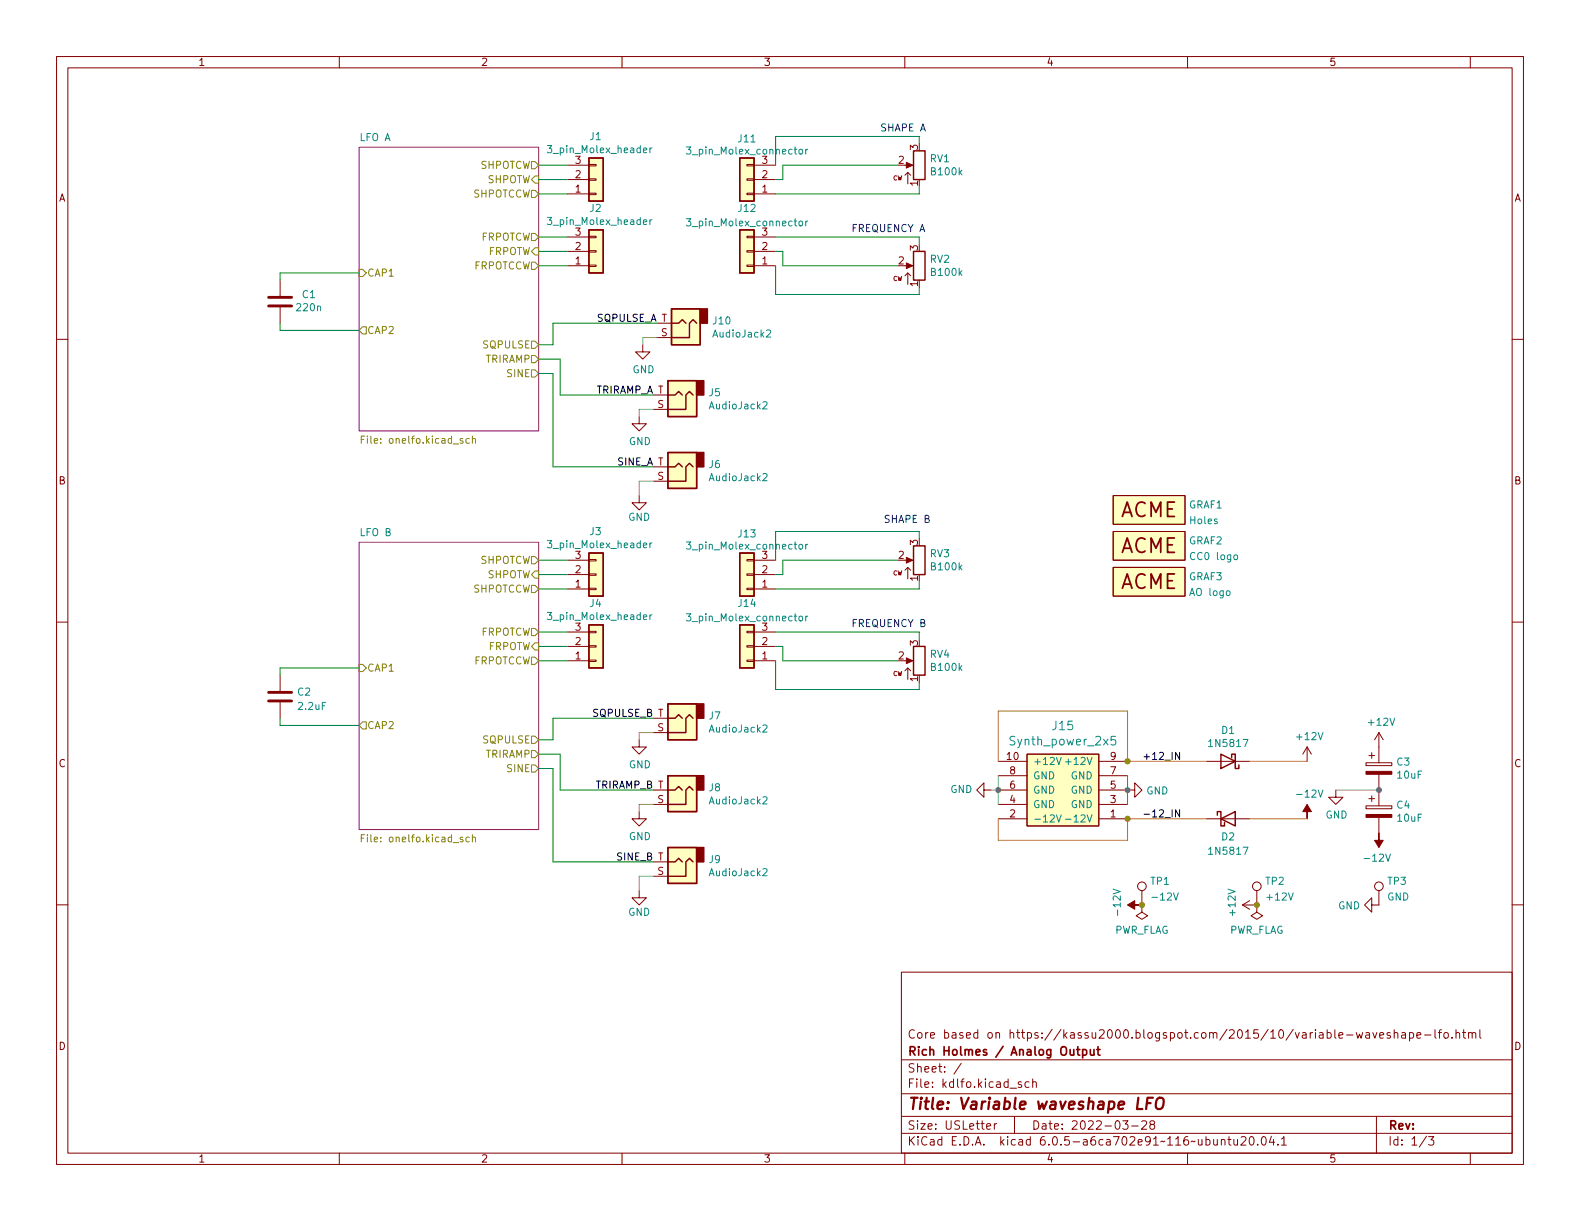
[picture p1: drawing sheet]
<svg xmlns="http://www.w3.org/2000/svg" width="279mm" height="216mm" viewBox="0 0 279 216" stroke-linecap="round" stroke-linejoin="round" font-family="sans-serif">
<g fill="none" stroke="#840000" stroke-width=".18">
<path d="M10 10h259.4v195.9h-259.4zM12 12h255.4v191.9h-255.4zM60 10v2M110 10v2M160 10v2M210 10v2M260 10v2M100.3 34.3h3.8M100.3 31.8h3.8M100.3 29.2h3.8M104.1 29.1h1.3v.2h-1.3zM104.1 31.6h1.3v.3h-1.3z"/>
<path d="M104.1 34.2h1.3v.2h-1.3zM132.1 29.1h1.2v.2h-1.2zM132.1 31.6h1.2v.3h-1.2zM132.1 34.2h1.2v.2h-1.2zM133.3 34.3h3.9M133.3 31.8h3.9M133.3 29.2h3.9M160 31l.5-.5 .5 .5M160 29.2h1M160.5 30.5v2M10 60h2M49.5 49.5v2.8"/>
<path d="M49.5 54.4v2.8M100.3 47h3.8M100.3 44.5h3.8M100.3 41.9h3.8M104.1 41.8h1.3v.2h-1.3zM104.1 44.3h1.3v.3h-1.3zM104.1 46.9h1.3v.2h-1.3zM116.2 59.7h2.5M116.2 57.2h2.5M132.1 41.8h1.2v.2h-1.2zM132.1 44.3h1.2v.3h-1.2zM132.1 46.9h1.2v.2h-1.2z"/>
<path d="M133.3 47h3.9M133.3 44.5h3.9M133.3 41.9h3.9M160 48.8l.5-.5 .5 .5M160 47h1M160.5 48.3v2M267.4 60h2M113 73.7v1.2h1.3l-1.3 1.3-1.2-1.3h1.2M113.7 61v1.2h1.2l-1.2 1.3-1.3-1.3h1.3M115.6 72.4h2.5M115.6 69.9h2.5M100.3 99.1h3.8"/>
<path d="M104.1 98.9h1.3v.3h-1.3zM113 87.6v1.3h1.3l-1.3 1.3-1.2-1.3h1.2M115.6 85.1h2.5M115.6 82.6h2.5M132.1 98.9h1.2v.3h-1.2zM133.3 99.1h3.9M160 99.1h1M196.8 87.6h12.7v5.1h-12.7zM196.8 94h12.7v5.1h-12.7zM10 110h2M49.5 119.4v2.8M100.3 116.8h3.8"/>
<path d="M100.3 114.3h3.8M100.3 111.8h3.8M100.3 104.1h3.8M100.3 101.6h3.8M104.1 111.6h1.3v.3h-1.3zM104.1 114.2h1.3v.2h-1.3zM104.1 116.7h1.3v.3h-1.3zM104.1 101.5h1.3v.2h-1.3zM104.1 104h1.3v.3h-1.3zM132.1 101.5h1.2v.2h-1.2zM132.1 104h1.2v.3h-1.2zM132.1 111.6h1.2v.3h-1.2z"/>
<path d="M132.1 114.2h1.2v.2h-1.2zM132.1 116.7h1.2v.3h-1.2zM133.3 116.8h3.9M133.3 114.3h3.9M133.3 111.8h3.9M133.3 104.1h3.9M133.3 101.6h3.9M160 100.8l.5-.5 .5 .5M160 118.6l.5-.5 .5 .5M160 116.8h1M160.5 100.3v2.1M160.5 118.1v2"/>
<path d="M196.8 100.3h12.7v5.1h-12.7zM267.4 110h2M49.5 124.2v2.8M113 130.8v1.3h1.3l-1.3 1.3-1.2-1.3h1.2M115.6 139.7h2.5M115.6 129.5h2.5M115.6 127h2.5M174 139.7v1.3l-1.3-1.3 1.3-1.3v1.3h1.3M176.5 134.6h5.1M176.5 139.7h5.1M176.5 137.2h5.1M181.6 133.4h12.7v12.7h-12.7z"/>
<path d="M194.3 139.7h6.4v1.3l1.2-1.3-1.2-1.3v1.3M194.3 134.6h5.1M194.3 137.2h5.1M213.4 134.6h7.6M231.1 132.1l-.7 1.3M231.1 132.1v2.5M231.1 132.1l.8 1.3M236.2 139.7v1.3h1.3l-1.3 1.2-1.3-1.2h1.3M241.6 134.9h4.5v.5h-4.5zM242.1 133.6h1M242.6 133.1v1M243.8 129.5v5.4"/>
<path d="M243.8 136.9v5.6M243.8 129.5l-.7 1.3M243.8 129.5l.8 1.3M10 160h2M113 157.5v1.3h1.3l-1.3 1.2-1.2-1.2h1.2M113 143.5v1.3h1.3l-1.3 1.3-1.2-1.3h1.2M115.6 154.9h2.5M115.6 152.4h2.5M115.6 142.2h2.5M176.5 144.8h5.1M176.5 142.2h5.1M194.3 144.8h5.1"/>
<path d="M194.3 142.2h5.1M201.9 157.5v2.5M213.4 144.8h7.6M221 159.3l-1.3 .7M222.2 157.5v2.5M241.6 142.5h4.5v.5h-4.5zM242.1 141.2h1M242.6 140.7v1M243.8 157.5v2.5h-1.2v1.3l-1.3-1.3 1.3-1.2v1.2M243.8 144.5v2.8M267.4 160h2M159.4 171.9h108v32h-108z"/>
<path d="M201.9 160v1.3l1 .6-1 .7-1-.7 1-.6M201.9 160h.1M219.7 160l1.3 .8M219.7 160h2.5M222.2 160v1.3l1.1 .6-1.1 .7-1-.7 1-.6M222.2 160h.1M159.4 197.4h108M159.4 193.4h108M159.4 187.4h108M170 188l-1.3 1.9M174.5 199.2l.7-.2-.1-.3h-.4l-.2 .2v.7h.6M175.8 198.7v1"/>
<path d="M176.3 198.7h-.3l-.2 .3M179.4 197.4v3M180.6 191.4l-.3-.1-.3 .2 .1 .2 .5 .2v.3h-.6M182 191.4l-.5-.1-.2 .3v.4l.1 .2h.6M182.6 191.4l.2-.1 .4 .1 .1 .9M182.6 190.8v1.5M198.5 198.2h1l-.5 .5 .4 .2v.6l-.2 .2h-.4l-.3-.2M200.1 199.1h1.2M201.9 198.3l.6-.1 .2 .1 .1 .3-1 1.1h1M203.6 198.8l-.3-.3 .1-.2 .2-.1h.4l.2 .3-.1 .2-.6 .2-.2 .2 .1 .4 .2 .2 .4-.1 .2-.2-.1-.4-.2-.2M239.8 182.6l.3 1 .3-.7 .3 .7 .3-1M241.5 182.6h.6l.1 1"/>
<path d="M242.2 182.9l-.5 .1a.29 .29 0 0 0-.2 .3 .29 .29 0 0 0 .2 .3l.5-.1M242.8 182.6l.3 1 .4-1M243.4 197.4v6.5M244 183.1l.7-.2-.1-.3h-.4l-.2 .2v.7h.6M245.8 182.6h-.3l-.2 .2v.2l.5 .2v.3h-.5M246.5 182.7l.3-.1h.3l.1 1M246.5 182.1v1.5M247.9 182.6h.6v1M248.5 182.9l-.5 .1a.29 .29 0 0 0-.2 .3 .29 .29 0 0 0 .2 .3l.5-.1M249.3 182.6h.4l.3 .3v.4l-.2 .2h-.5M249.3 182.6v1.5M250.5 183.1l.8-.2-.1-.3h-.4l-.3 .2 .1 .7h.6"/>
<path d="M251.9 183h1.1M253.8 182.1v1.3l.2 .2M254.3 182.6h.6M254.9 182.1l-.4 .2v1.3M255.5 182.6h.3l.3 .3v.4l-.3 .3-.3-.1-.2-.2v-.4zM256.8 183.4v.2M257.5 182.7l.2-.1h.3l.1 1M257.5 182.1v1.5M258.6 182.6h.6M258.8 182.1v1.3l.4 .2M259.7 182.7l.2-.1h.4v1M259.7 182.6v1"/>
<path d="M260.3 182.8l.2-.2h.4l.1 1M261.7 182.1v1.3l.2 .2M60 203.9v2M110 203.9v2M159.4 200.4h108M160 203.9v2M210 203.9v2M216 201.6l.2-.1h.3l.1 1M216 201.5v1M217.1 201.5h.6M217.3 201v1.3l.4 .2M218.2 201.5l.1 .9 .3 .1 .2-.2"/>
<path d="M218.8 201.5v1M219.5 201.1l.5-.1 .3 .1v.3l-.9 1.1h.9M221.1 201h.2a.81 .81 0 0 1 .5 .6 .81 .81 0 0 1-.3 .8l-.1 .1a.81 .81 0 0 1-.6-.6 .81 .81 0 0 1 .3-.9zM222.4 202.3v.2M223.2 201.1l.2-.1a.81 .81 0 0 1 .6 .6 .81 .81 0 0 1-.3 .8l-.2 .1a.81 .81 0 0 1-.3-1.4zM224.8 200.9l-.3 1.1h.9M225.2 201.5v1M226 202.3v.2M226.6 201.4l.4-.4v1.5M226.6 202.5h.9M252.3 200.9l-1.3 1.9M252.6 201h.9l-.5 .5 .5 .2v.6l-.2 .2h-.5l-.2-.2"/>
<path d="M260 203.9v2"/>
<circle cx="201.9" cy="156.7" r=".76"/>
<circle cx="222.2" cy="156.7" r=".76"/>
<circle cx="243.8" cy="156.7" r=".76"/>
</g>
<path d="M201.3 194.1l-.2 2h.9M202.8 195.1h.7M203.9 194.1h-1l-.2 2M204.6 194.4a.69 .69 0 0 1 1.1 0 1.47 1.47 0 0 1-.6 1.7l-.5-.1a1.5 1.5 0 0 1 0-1.6z" fill="none" stroke="#840000" stroke-width=".4"/>
<path d="M190.4 185.6h.6M190.6 185.1v1.3l.4 .2M191.5 185.7l.4-.1 .3 .3v.4l-.2 .2h-.5M191.5 185.6v1.5M192.8 185.6l.1 .9 .3 .1 .3-.2M193.5 185.6v1M194 185.6h.5M194.2 185.1v1.3l.3 .2" fill="none" stroke="#840000" stroke-width=".3"/>
<g fill="#fff" stroke="#fff" stroke-width=".18">
<path d="M63.5 95.9h31.7v50.8h-31.7z"/>
<path d="M63.5 26h31.7v50.2h-31.7z"/>
</g>
<path d="M63.5 26h31.7v50.2h-31.7zM63.5 95.9h31.7v50.8h-31.7z" fill="none" stroke="#840084" stroke-width=".18"/>
<g fill="none" stroke="#848400" stroke-width=".18">
<path d="M94 28.6h.6l.6 .6-.6 .6h-.6zM94 33.7h.6l.6 .6-.6 .6h-.6zM94.6 31.1h.6v1.3h-.6l-.6-.6zM63.5 47.6h.6l.7 .7-.7 .6h-.6zM64.1 57.8h.7v1.3h-.7l-.6-.7zM94 41.3h.6l.6 .6-.6 .6h-.6zM94 46.4h.6l.6 .6-.6 .6h-.6zM94.6 43.8h.6v1.3h-.6l-.6-.6zM63.9 77.7h.4M64.5 77.1h-.6v1.3M83 77.6l-.4-.1-.2 .3 .1 .5h.5M83.5 77.7l.2-.2 .3 .1 .1 .8"/>
<path d="M83.5 77.1v1.3M94 65.4h.6l.6 .6-.6 .7h-.6zM94 62.9h.6l.6 .6-.6 .6h-.6zM94 60.3h.6l.6 .7-.6 .6h-.6zM94 98.4h.6l.6 .7-.6 .6h-.6zM63.5 117.5h.6l.7 .6-.7 .6h-.6zM94 111.1h.6l.6 .7-.6 .6h-.6zM94 103.5h.6l.6 .6-.6 .7h-.6zM94 116.2h.6l.6 .6-.6 .7h-.6zM94.6 113.7h.6v1.2h-.6l-.6-.6zM94.6 101h.6v1.2h-.6l-.6-.6zM64.1 127.6h.7v1.3h-.7l-.6-.6z"/>
<path d="M94 135.3h.6l.6 .6-.6 .6h-.6zM94 132.7h.6l.6 .7-.6 .6h-.6zM94 130.2h.6l.6 .6-.6 .6h-.6zM63.9 148.2h.4M64.5 147.6h-.6v1.3M83 148.1l-.4-.1-.2 .3 .1 .5h.5M83.5 148.1l.2-.1 .3 .1 .1 .8M83.5 147.6v1.3"/>
</g>
<g fill="#ffffc2" stroke="#ffffc2" stroke-width=".18">
<path d="M130.8 27.9h2.5v7.7h-2.5z"/>
<path d="M196.8 87.6h12.7v5.1h-12.7z"/>
<path d="M196.8 100.3h12.7v5.1h-12.7z"/>
<path d="M196.8 94h12.7v5.1h-12.7z"/>
<path d="M130.8 40.6h2.5v7.7h-2.5z"/>
<path d="M104.1 40.6h2.6v7.7h-2.6z"/>
<path d="M104.1 27.9h2.6v7.7h-2.6z"/>
<path d="M104.1 110.5h2.6v7.6h-2.6z"/>
<path d="M104.1 97.8h2.6v7.6h-2.6z"/>
<path d="M130.8 97.8h2.5v7.6h-2.5z"/>
<path d="M130.8 110.5h2.5v7.6h-2.5z"/>
<path d="M118.1 80h5.1v6.4h-5.1z"/>
<path d="M118.7 54.6h5.1v6.4h-5.1z"/>
<path d="M118.1 67.3h5.1v6.4h-5.1z"/>
<path d="M118.1 149.9h5.1v6.3h-5.1z"/>
<path d="M118.1 137.2h5.1v6.3h-5.1z"/>
<path d="M118.1 124.5h5.1v6.3h-5.1z"/>
<path d="M181.6 133.4h12.7v12.7h-12.7z"/>
</g>
<g fill="none" stroke="#840000" stroke-width=".25">
<path d="M104.1 27.9h2.6v7.7h-2.6zM130.8 27.9h2.5v7.7h-2.5zM161.5 26.7h2.1v5.1h-2.1zM104.1 40.6h2.6v7.7h-2.6zM118.7 54.6h5.1v6.4h-5.1zM118.7 57.2h1.3l.6-.7 .7 .7M123.2 57.2l-.6-.7-.7 .7v2.5h-3.2M130.8 40.6h2.5v7.7h-2.5zM161.5 44.5h2.1v5h-2.1zM118.1 67.3h5.1v6.4h-5.1zM118.1 69.9h1.3l.6-.7 .6 .7M122.6 69.9l-.7-.7-.6 .7v2.5h-3.2"/>
<path d="M104.1 97.8h2.6v7.6h-2.6zM118.1 80h5.1v6.4h-5.1zM118.1 82.6h1.3l.6-.7 .6 .7M122.6 82.6l-.7-.7-.6 .7v2.5h-3.2M130.8 97.8h2.5v7.6h-2.5zM161.5 96.5h2.1v5.1h-2.1zM104.1 110.5h2.6v7.6h-2.6zM130.8 110.5h2.5v7.6h-2.5zM161.5 114.3h2.1v5.1h-2.1zM118.1 137.2h5.1v6.3h-5.1zM118.1 124.5h5.1v6.3h-5.1zM118.1 139.7h1.3l.6-.6 .6 .6"/>
<path d="M118.1 127h1.3l.6-.6 .6 .6M122.6 139.7l-.7-.6-.6 .6v2.5h-3.2M122.6 127l-.7-.6-.6 .6v2.5h-3.2M215.9 133.4l2.5 1.2-2.5 1.3zM217.8 134v-.6h.6v2.5h.7v-.6M118.1 149.9h5.1v6.3h-5.1zM118.1 152.4h1.3l.6-.6 .6 .6M122.6 152.4l-.7-.6-.6 .6v2.5h-3.2M215.3 144.1v-.6h.6v2.6h.6v-.7M215.9 144.8l2.5-1.3v2.6z"/>
</g>
<g fill="none" stroke="#008484" stroke-width=".18">
<path d="M114.9 26.2v.8M114.9 38.9v.8M115.3 38.9l-.4 .2M115.3 26.2l-.4 .2M121.4 26h.8l-.5 .5 .4 .1v.5l-.2 .1-.5-.1M121.4 38.7h.8l-.5 .5 .4 .1v.5l-.2 .1-.5-.1M141.3 26.5l.2-.1 .4 .1v.5l-.1 .2h-.3l-.2-.1zM141.3 39.2l.2-.1 .4 .1v.5l-.1 .2h-.3l-.2-.1zM142.5 26.4v.8M142.5 39.1v.8M142.8 26.4l-.3 .2M142.8 39.1l-.3 .2"/>
<path d="M135.6 58.5l.4-.2 .3 .4-.8 .9h.8M134.9 71.2l.5-.2 .2 .4-.7 .9h.7M114.9 96v.9M115.3 96l-.4 .3M121.4 95.8h.8l-.5 .5 .4 .1v.6l-.2 .1-.5-.1M134.9 83.9l.5-.2 .2 .4-.7 .9h.7M141.3 96.4l.2-.2 .4 .2v.5l-.1 .1-.3 .1-.2-.1zM142.5 96.2v.9M142.8 96.2l-.3 .3M218.3 98.2l.3-.1 .3 .3v.3l-.3 .3-.3-.1-.1-.2zM114.9 108.7v.9M115.3 108.7l-.4 .3"/>
<path d="M121.4 108.5h.8l-.5 .5 .4 .1v.6l-.2 .1-.5-.1M141.3 109.1l.2-.2 .4 .2v.5l-.1 .1-.3 .1-.2-.1zM142.5 108.9v.9M142.8 108.9l-.3 .3M134.9 128.3l.5-.1 .2 .3-.7 1h.7M186.8 133.9l.4 1.3 .5-1.3M188.4 134.7h1M197.2 130.2h-.7v.7l.2-.1 .5 .1 .1 .2-.1 .5-.2 .1-.5-.1M134.9 153.7l.5-.1 .2 .3-.7 1h.7M134.9 141l.5-.1 .2 .3-.7 1h.7M186.8 144.1l.4 1.3 .5-1.3M188.4 144.9h1"/>
</g>
<g fill="#840000" stroke="#840000" stroke-width=".18">
<path d="M231.1 142.2l.8 1.3h-.8v1.3v-1.3h-.7z"/>
<path d="M160.3 46.5l1.1 .5-1.1 .5z"/>
<path d="M160.3 28.7l1.1 .5-1.1 .5z"/>
<path d="M199.4 160l1.3-.7v.7h1.2h-1.2v.8z"/>
<path d="M160.3 98.6l1.1 .5-1.1 .5z"/>
<path d="M243.8 147.3v1.3h.8l-.8 1.3-.7-1.3h.7z"/>
<path d="M241.6 144h4.5v.5h-4.5z"/>
<path d="M241.6 136.4h4.5v.5h-4.5z"/>
<path d="M160.3 116.3l1.1 .5-1.1 .5z"/>
</g>
<path d="M47.5 54.1h4.1M47.5 52.6h4.1M47.5 124h4.1M47.5 122.4h4.1" fill="none" stroke="#840000" stroke-width=".51"/>
<g fill="#840000" stroke="#840000" stroke-width=".25">
<path d="M123.2 80h1.3v2.6h-1.3z"/>
<path d="M123.8 54.6h1.3v2.6h-1.3z"/>
<path d="M123.2 67.3h1.3v2.6h-1.3z"/>
<path d="M123.2 149.9h1.3v2.5h-1.3z"/>
<path d="M123.2 137.2h1.3v2.5h-1.3z"/>
<path d="M123.2 124.5h1.3v2.5h-1.3z"/>
</g>
<path d="M208.6 133v1.3l-.7-1.3v1.3M208.6 143.2v1.3l-.7-1.3v1.3" fill="none" stroke="#000" stroke-width=".18"/>
<path d="M116.2 59.7h-2.5v1.3M115.6 72.4h-2.6v1.3M115.6 85.1h-2.6v2.5M115.6 129.5h-2.6v1.3M175.3 139.7h1.2M176.5 137.2v5M199.4 137.2v5M236.2 139.7h7.6M115.6 142.2h-2.6v1.3M115.6 154.9h-2.6v2.6" fill="none" stroke="#848484" stroke-width=".18"/>
<path d="M176.5 134.6v-8.9h22.9v8.9h14M221 134.6h10.1M176.5 144.8v3.8h22.9v-3.8h14M221 144.8h10.1" fill="none" stroke="#dd8500" stroke-width=".18"/>
<g fill="none" stroke="#008400" stroke-width=".18">
<path d="M95.2 34.3h5.1M95.2 31.8h5.1M95.2 29.2h5.1M158.7 29.2h-20.3v2.6h-1.2M162.6 25.4v-1.3h-25.4v5.1M162.6 33v1.3h-25.4M49.5 57.2v1.2h14M63.5 48.3h-14v1.2M95.2 41.9h5.1M95.2 47h5.1M95.2 44.5h5.1M116.2 57.2h-18.4v3.8h-2.6"/>
<path d="M137.2 41.9h25.4v1.3M137.2 47v5.1h25.4v-1.3M137.2 44.5h1.2v2.5h20.3M95.2 66h2.6v16.6h17.8M95.2 63.5h3.9v6.4h16.5M95.2 99.1h5.1M158.7 99.1h-20.3v2.5h-1.2M162.6 95.3v-1.3h-25.4v5.1M63.5 118.1h-14v1.3M95.2 111.8h5.1M95.2 104.1h5.1M95.2 114.3h5.1"/>
<path d="M95.2 116.8h5.1M95.2 101.6h5.1M137.2 111.8h25.4v1.2M137.2 116.8v5.1h25.4v-1.2M137.2 114.3h1.2v2.5h20.3M162.6 102.9v1.2h-25.4M49.5 127v1.3h14M95.2 135.9h2.6v16.5h17.8M95.2 133.4h3.9v6.3h16.5M115.6 127h-17.8v3.8h-2.6"/>
</g>
<g fill="#848484" stroke="#848484" stroke-width=".18">
<circle cx="176.5" cy="139.7" r=".46"/>
<circle cx="199.4" cy="139.7" r=".46"/>
<circle cx="243.8" cy="139.7" r=".46"/>
</g>
<g fill="#dd8500" stroke="#dd8500" stroke-width=".18">
<circle cx="199.4" cy="144.8" r=".46"/>
<circle cx="199.4" cy="134.6" r=".46"/>
<circle cx="222.2" cy="160" r=".46"/>
<circle cx="201.9" cy="160" r=".46"/>
</g>
<g font-size="3.5" fill="#840000">
<text x="198" y="91.4">ACME</text>
<text x="198" y="97.8">ACME</text>
<text x="198" y="104.1">ACME</text>
</g>
<text font-size="2.8" fill="#840000" x="160.4" y="196.2">Title: Variable waveshape LFO</text>
<g font-size="2.1" fill="#008484">
<text x="178.9" y="131.8">Synth_power_2x5</text>
<text x="186.2" y="129.1">J15</text>
</g>
<g font-size="2.1" fill="#840000">
<text x="160.4" y="183.6">Core based on https://kassu2000.blogspot.com/2015/10/variable-waveshape-lfo.html</text>
<text x="160.4" y="189.7">Sheet: /</text>
<text x="160.4" y="186.7">Rich Holmes / Analog Output</text>
<text x="160.4" y="192.4">File: kdlfo.kicad_sch</text>
<text x="160.4" y="202.5">KiCad E.D.A. kicad 6.0.5-a6ca702e91~116~ubuntu20.04.1</text>
<text x="160.4" y="199.7">Size: USLetter</text>
<text x="182.4" y="199.7">Date: 2022-03-28</text>
<text x="245.4" y="199.7">Rev:</text>
<text x="245.4" y="202.5">Id: 1/3</text>
</g>
<g font-size="1.8" fill="#840000">
<text x="35" y="11.6">1</text>
<text x="85" y="11.6">2</text>
<text x="135" y="11.6">3</text>
<text x="185" y="11.6">4</text>
<text x="235" y="11.6">5</text>
<text x="134.8" y="29">3</text>
<text x="158.9" y="29">2</text>
<text x="162.3" y="26.5" transform="rotate(-90 162.3 26.5)">3</text>
<text x="10.3" y="35.6">A</text>
<text x="101.7" y="34">1</text>
<text x="101.7" y="31.5">2</text>
<text x="134.8" y="34">1</text>
<text x="134.8" y="31.5">2</text>
<text x="162.3" y="32.9" transform="rotate(-90 162.3 32.9)">1</text>
<text x="267.7" y="35.6">A</text>
<text x="134.8" y="41.7">3</text>
<text x="101.7" y="46.7">1</text>
<text x="101.7" y="44.2">2</text>
<text x="134.8" y="46.7">1</text>
<text x="134.8" y="44.2">2</text>
<text x="158.9" y="46.7">2</text>
<text x="162.3" y="44.3" transform="rotate(-90 162.3 44.3)">3</text>
<text x="162.3" y="50.7" transform="rotate(-90 162.3 50.7)">1</text>
<text x="116.9" y="59.4">S</text>
<text x="116.3" y="72.1">S</text>
<text x="10.3" y="85.7">B</text>
<text x="116.3" y="84.8">S</text>
<text x="267.7" y="85.7">B</text>
<text x="101.7" y="101.3">2</text>
<text x="134.8" y="101.3">2</text>
<text x="134.8" y="98.8">3</text>
<text x="158.9" y="98.8">2</text>
<text x="162.3" y="96.4" transform="rotate(-90 162.3 96.4)">3</text>
<text x="101.7" y="103.9">1</text>
<text x="134.8" y="103.9">1</text>
<text x="162.3" y="102.7" transform="rotate(-90 162.3 102.7)">1</text>
<text x="134.8" y="111.5">3</text>
<text x="101.7" y="116.6">1</text>
<text x="101.7" y="114">2</text>
<text x="134.8" y="116.6">1</text>
<text x="134.8" y="114">2</text>
<text x="158.9" y="116.6">2</text>
<text x="162.3" y="114.2" transform="rotate(-90 162.3 114.2)">3</text>
<text x="162.3" y="120.5" transform="rotate(-90 162.3 120.5)">1</text>
<text x="116.3" y="129.3">S</text>
<text x="10.3" y="135.6">C</text>
<text x="178.1" y="134.4">10</text>
<text x="178.6" y="136.9">8</text>
<text x="196.4" y="136.9">7</text>
<text x="196.4" y="134.4">9</text>
<text x="267.7" y="135.6">C</text>
<text x="116.3" y="142">S</text>
<text x="178.6" y="142">4</text>
<text x="178.6" y="139.4">6</text>
<text x="196.4" y="142">3</text>
<text x="196.4" y="139.4">5</text>
<text x="178.6" y="144.5">2</text>
<text x="196.4" y="144.5">1</text>
<text x="116.3" y="154.7">S</text>
<text x="10.3" y="185.7">D</text>
<text x="267.7" y="185.7">D</text>
<text x="35" y="205.6">1</text>
<text x="85" y="205.6">2</text>
<text x="135" y="205.6">3</text>
<text x="185" y="205.6">4</text>
<text x="235" y="205.6">5</text>
</g>
<g font-size="1.8" fill="#0000c2">
<text x="155.6" y="23.2">SHAPE A</text>
<text x="150.5" y="41">FREQUENCY A</text>
<text x="156.2" y="92.4">SHAPE B</text>
<text x="150.5" y="110.9">FREQUENCY B</text>
</g>
<g font-size="1.8" fill="#008484">
<text x="63.7" y="24.9">LFO A</text>
<text x="97.3" y="27.1">3_pin_Molex_header</text>
<text x="101.7" y="29">3</text>
<text x="104.3" y="24.8">J1</text>
<text x="122" y="27.3">3_pin_Molex_connector</text>
<text x="130.6" y="25.2">J11</text>
<text x="164.5" y="28.7">RV1</text>
<text x="164.8" y="31">B100k</text>
<text x="97.3" y="39.8">3_pin_Molex_header</text>
<text x="101.7" y="41.7">3</text>
<text x="104.3" y="37.5">J2</text>
<text x="122" y="40">3_pin_Molex_connector</text>
<text x="130.6" y="37.5">J12</text>
<text x="164.5" y="46.5">RV2</text>
<text x="53.5" y="52.7">C1</text>
<text x="164.8" y="48.8">B100k</text>
<text x="52.6" y="55">220n</text>
<text x="126.2" y="57.4">J10</text>
<text x="126.3" y="59.7">AudioJack2</text>
<text x="111.8" y="66">GND</text>
<text x="125.4" y="70.1">J5</text>
<text x="125.6" y="72.4">AudioJack2</text>
<text x="111.2" y="78.7">GND</text>
<text x="125.4" y="82.8">J6</text>
<text x="125.6" y="85.1">AudioJack2</text>
<text x="210.2" y="89.9">GRAF1</text>
<text x="63.8" y="94.8">LFO B</text>
<text x="104.3" y="94.6">J3</text>
<text x="111.1" y="92.1">GND</text>
<text x="130.6" y="95">J13</text>
<text x="210.5" y="92.7">Holes</text>
<text x="97.3" y="96.9">3_pin_Molex_header</text>
<text x="101.7" y="98.8">3</text>
<text x="122" y="97.2">3_pin_Molex_connector</text>
<text x="164.5" y="98.5">RV3</text>
<text x="164.8" y="100.8">B100k</text>
<text x="210.2" y="96.2">GRAF2</text>
<text x="210.8" y="99">CC0 logo</text>
<text x="104.3" y="107.3">J4</text>
<text x="130.6" y="107.3">J14</text>
<text x="210.2" y="102.6">GRAF3</text>
<text x="210.6" y="105.4">AO logo</text>
<text x="97.3" y="109.6">3_pin_Molex_header</text>
<text x="101.7" y="111.5">3</text>
<text x="122" y="109.9">3_pin_Molex_connector</text>
<text x="164.5" y="116.3">RV4</text>
<text x="164.8" y="118.6">B100k</text>
<text x="52.6" y="123">C2</text>
<text x="52.9" y="125.5">2.2uF</text>
<text x="125.4" y="127.2">J7</text>
<text x="125.6" y="129.5">AudioJack2</text>
<text x="216" y="129.8">D1</text>
<text x="229.4" y="130.9">+12V</text>
<text x="242.1" y="128.3">+12V</text>
<text x="111.2" y="135.8">GND</text>
<text x="182.6" y="135.3">+12V</text>
<text x="182.6" y="137.8">GND</text>
<text x="189.1" y="135.3">+12V</text>
<text x="189.4" y="137.8">GND</text>
<text x="214.1" y="132.1">1N5817</text>
<text x="247" y="135.4">C3</text>
<text x="247.2" y="137.7">10uF</text>
<text x="125.4" y="139.9">J8</text>
<text x="125.6" y="142.2">AudioJack2</text>
<text x="168" y="140.2">GND</text>
<text x="182.6" y="142.9">GND</text>
<text x="182.6" y="140.3">GND</text>
<text x="189.4" y="142.9">GND</text>
<text x="189.4" y="140.3">GND</text>
<text x="202.7" y="140.5">GND</text>
<text x="229.7" y="141">-12V</text>
<text x="247" y="143">C4</text>
<text x="111.2" y="148.5">GND</text>
<text x="182.6" y="145.4">-12V</text>
<text x="189.6" y="145.4">-12V</text>
<text x="216" y="148.6">D2</text>
<text x="234.4" y="144.7">GND</text>
<text x="247.2" y="145.3">10uF</text>
<text x="125.4" y="152.6">J9</text>
<text x="125.6" y="154.9">AudioJack2</text>
<text x="214.1" y="151.1">1N5817</text>
<text x="241.6" y="152.3">-12V</text>
<text x="111.1" y="161.9">GND</text>
<text x="198.2" y="161.5" transform="rotate(-90 198.2 161.5)">-12V</text>
<text x="203.5" y="156.4">TP1</text>
<text x="204.1" y="159.2">-12V</text>
<text x="218.5" y="161.7" transform="rotate(-90 218.5 161.7)">+12V</text>
<text x="223.8" y="156.4">TP2</text>
<text x="224.2" y="159.2">+12V</text>
<text x="236.6" y="160.8">GND</text>
<text x="245.3" y="159.2">GND</text>
<text x="245.4" y="156.4">TP3</text>
<text x="197" y="165.1">PWR_FLAG</text>
<text x="217.3" y="165.1">PWR_FLAG</text>
</g>
<g font-size="1.8" fill="#848400">
<text x="84.8" y="29.8">SHPOTCW</text>
<text x="83.6" y="34.9">SHPOTCCW</text>
<text x="86.1" y="32.4">SHPOTW</text>
<text x="83.7" y="47.6">FRPOTCCW</text>
<text x="84.9" y="42.5">FRPOTCW</text>
<text x="86.2" y="45.1">FRPOTW</text>
<text x="64.9" y="48.9">CAP1</text>
<text x="64.9" y="59.1">CAP2</text>
<text x="85.4" y="61.6">SQPULSE</text>
<text x="85.8" y="64.1">TRIRAMP</text>
<text x="89.7" y="66.7">SINE</text>
<text x="64.7" y="78.4">File: onelfo.kicad_sch</text>
<text x="84.8" y="99.7">SHPOTCW</text>
<text x="83.6" y="104.8">SHPOTCCW</text>
<text x="86.1" y="102.2">SHPOTW</text>
<text x="84.9" y="112.4">FRPOTCW</text>
<text x="64.9" y="118.7">CAP1</text>
<text x="83.7" y="117.5">FRPOTCCW</text>
<text x="86.2" y="114.9">FRPOTW</text>
<text x="64.9" y="128.9">CAP2</text>
<text x="85.4" y="131.4">SQPULSE</text>
<text x="85.8" y="134">TRIRAMP</text>
<text x="89.7" y="136.5">SINE</text>
<text x="64.7" y="148.9">File: onelfo.kicad_sch</text>
</g>
<g font-size="1.8">
<text x="105.5" y="56.9">SQPULSE_A T</text>
<text x="105.3" y="69.6">TRIRAMP_A T</text>
<text x="109.2" y="82.3">SINE_A T</text>
<text x="104.9" y="126.7">SQPULSE_B T</text>
<text x="201.9" y="134.4">+12_IN</text>
<text x="105.3" y="139.4">TRIRAMP_B T</text>
<text x="201.9" y="144.5">-12_IN</text>
<text x="109.2" y="152.1">SINE_B T</text>
</g>
<g font-size="1.1" fill="#840000">
<text x="157.9" y="31.9">CW</text>
<text x="157.9" y="49.7">CW</text>
<text x="157.9" y="101.7">CW</text>
<text x="157.9" y="119.5">CW</text>
</g>
</svg>
